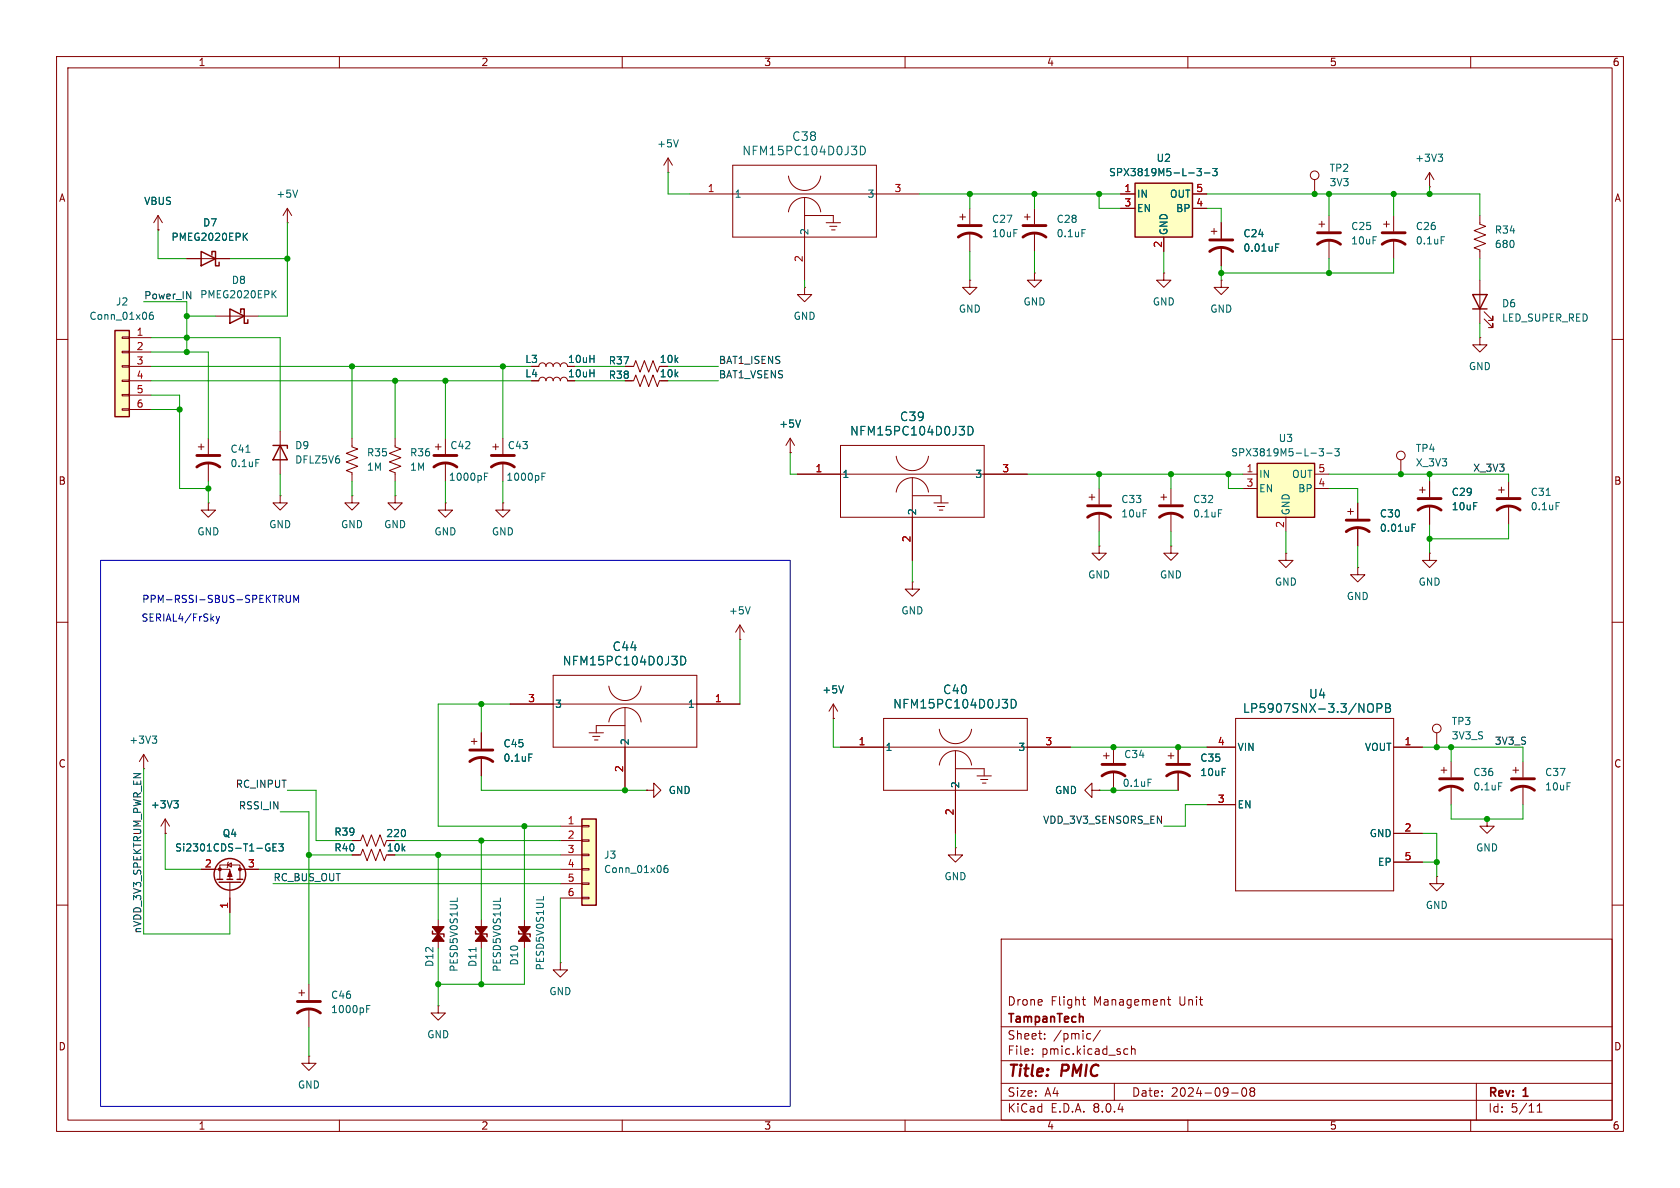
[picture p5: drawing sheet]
<svg xmlns="http://www.w3.org/2000/svg" width="297mm" height="210mm" viewBox="0 0 297 210" stroke-linecap="round" stroke-linejoin="round" font-family="sans-serif">
<g fill="none" stroke="#840000" stroke-width=".18">
<path d="M10 10h277v190h-277zM12 12h273v186h-273zM60 10v2M110 10v2M160 10v2M210 10v2M260 10v2M27.9 38.1l-.7 1.3M27.9 38.1v2.5M27.9 38.1l.8 1.3M50.8 39.4h.1M50.8 36.8l-.8 1.3"/>
<path d="M50.8 36.8v2.6M50.8 36.8l.8 1.3M169.7 38.4h1M170.2 37.8v1.1M171.4 36.8v2.8M181.1 38.4h1M181.6 37.8v1.1M182.9 36.8v2.8M232.4 31.8v2.5M252.7 33h.1M252.7 30.5l-.7 1.3M252.7 30.5v2.5"/>
<path d="M252.7 30.5l.8 1.3M10 60h2M27.9 40.6h.1M33 45.7h7.6M38.1 55.9h7.6M171.4 49.5v1.3h1.3l-1.3 1.3-1.2-1.3h1.2M171.4 49.5h.1M171.4 41.1v3.4M182.9 48.3v1.2h1.2l-1.2 1.3-1.3-1.3h1.3M182.9 48.3h.1M182.9 41.1v3.4M261.6 59.7v1.3h1.3l-1.3 1.2-1.3-1.2h1.3"/>
<path d="M261.6 59.7h.1M261.6 49.5v7.7M262.4 56.4l1.5 1.5v-.7v.7h-.8M262.4 55.1l1.5 1.5v-.7v.7h-.8M285 60h2M35.1 79h1M35.6 78.5v1M36.8 77.5v2.8M49.5 76.2v7.6M62.2 77.5v1.5l1 .4-2 .7 2 .8-2 .8 2 .7-2 .8 1 .4v1.5M69.8 77.5v1.5l1.1 .4-2.1 .7 2.1 .8-2.1 .8 2.1 .7-2.1 .8 1 .4v1.5M77 79h1"/>
<path d="M77.5 78.5v1M78.7 77.5v2.8M110.5 67.3h1.5l.4-1 .8 2 .7-2 .8 2 .7-2 .8 2 .4-1M139.7 77.5l-.8 1.2M139.7 77.5v2.5M139.7 77.5l.8 1.2M148.6 78.7h25.4v12.7h-25.4zM36.8 88.9v1.3h1.3l-1.3 1.2-1.2-1.2h1.2M36.8 88.9h.1M36.8 81.8v3.3M49.5 87.6v1.3h1.3l-1.3 1.3-1.2-1.3h1.2M49.5 87.6h.1"/>
<path d="M62.2 87.6v1.3h1.3l-1.3 1.3-1.2-1.3h1.2M62.2 87.6h.1M69.8 87.6v1.3h1.3l-1.3 1.3-1.2-1.3h1.2M69.8 87.6h.1M78.7 88.9v1.3h1.3l-1.3 1.2-1.2-1.2h1.2M78.7 88.9h.1M78.7 81.8v3.3M88.9 88.9v1.3h1.3l-1.3 1.2-1.3-1.2h1.3M88.9 88.9h.1M139.7 80h.1M141 83.8h40.6M158.4 80.6a2.87 2.87 0 0 0 2.9 2.6 2.87 2.87 0 0 0 2.8-2.6"/>
<path d="M158.4 87a2.87 2.87 0 0 1 2.9-2.6 2.87 2.87 0 0 1 2.8 2.6M161.3 84.5v14.6M161.3 87.6h5.1v1.3M165.1 88.9h2.5M165.7 89.5h1.3M166.1 90.2h.6M192.5 87.9h1M193 87.4v1M194.3 96.5v1.3h1.3l-1.3 1.3-1.3-1.3h1.3M194.3 96.5h.1M194.3 86.4v2.8M194.3 90.7v3.3"/>
<path d="M207 96.5v1.3h1.3l-1.3 1.3-1.3-1.3h1.3M207 96.5h.1M10 110h2M161.3 102.9v1.2h1.3l-1.3 1.3-1.3-1.3h1.3M161.3 102.9h.1M285 110h2M148.6 132.1h40.6M156.2 127h25.4v12.7h-25.4zM166.1 128.9a2.87 2.87 0 0 0 2.8 2.6 2.87 2.87 0 0 0 2.9-2.6M166.1 135.3a2.87 2.87 0 0 1 2.8-2.6 2.87 2.87 0 0 1 2.9 2.6M168.9 132.7v14.6M168.9 135.9h5.1v1.3"/>
<path d="M172.7 137.2h2.6M173.4 137.8h1.2M173.7 138.4h.6M193 139.7v-1.3l-1.2 1.3 1.2 1.3v-1.3h1.3M194.3 139.7h.1M195.1 133.6h1M195.6 133.1v1M196.8 132.1v2.8M196.8 136.4v3.3M206.5 133.6h1M207 133.1v1M208.3 132.1v2.8"/>
<path d="M208.3 136.4v3.3M10 160h2M168.9 149.9v1.2h1.3l-1.3 1.3-1.3-1.3h1.3M168.9 149.9h.1M285 160h2M77.5 162.6v5M85.1 162.6v5M92.7 162.6v5M177 166h108v32h-108zM191.3 176.7h.6M191.5 176.2v1.3l.4 .2M206.4 176.7h.6"/>
<path d="M206.6 176.2v1.3l.4 .2M60 198v2M110 198v2M160 198v2M177 194.5h108M177 191.5h108M177 187.5h108M177 181.5h108M182.5 186.3v.1M182.5 185.5v.1M184.7 183.6v.1M184.7 182.8v.1"/>
<path d="M192.4 182.7l.4 .1M192.8 183.6l-.4 .1M194.5 182.1l-1.3 2M197 191.5v3M199 185.4l.4 .1M199.4 186.3l-.4 .1M200 185.5l.2-.1 .4 .1 .1 .9M200 184.9v1.5M210 198v2M217.7 193.2h1.2M219.7 192.4l.2-.1a.81 .81 0 0 1 .6 .6 .81 .81 0 0 1-.3 .8l-.2 .1a.81 .81 0 0 1-.3-1.4zM221.2 192.9l-.2-.2 .2-.4 .5 .1 .1 .2-.3 .3"/>
<path d="M221.2 192.9l-.2 .3v.3l.2 .3 .5-.1 .1-.2-.1-.4-.2-.2M221.2 192.9h.3M260 198v2M261 191.5v6.5M271.7 196.6h.9M271.7 195.5l.5-.4v1.5"/>
<circle cx="232.4" cy="31" r=".76"/>
</g>
<path d="M191.4 179.8l.1 .9" fill="none" stroke="#840000" stroke-width=".3"/>
<g fill="none" stroke="#006464" stroke-width=".18">
<path d="M52.6 33.6l-.4 1.3M254.2 27.2h.8l-.4 .5M254.8 27.7l.2 .3v.3l-.2 .2M43.2 41.8l.5 .7M43.7 41.2l-.7 .7M48.3 51.9l.5 .7M48.8 51.4l-.7 .7M191.3 40.6h.6M43.5 80h.7M141.5 74.2l-.4 1.3M171.2 75.4a.77 .77 0 0 1 .8 .7 .77 .77 0 0 1-.8 .8zM45.2 81.2h.6"/>
<path d="M85.6 84.2h.5M85.6 83.6h.7M178.8 123.6a.77 .77 0 0 1 .9 .8 .77 .77 0 0 1-.9 .8zM203 137.7h.6M80.8 158.7v.6M88.5 158.7v.6M96.1 158.5v.6M84.1 167.5v.7"/>
</g>
<g fill="none" stroke="#840000" stroke-width=".51">
<path d="M169.4 39.9h4.1M180.8 39.9h4.1M169.4 41.9a3.3 3.3 0 0 1 4.1 0M180.8 41.9a3.3 3.3 0 0 1 4.1 0M34.8 82.6a3.3 3.3 0 0 1 4.1 0M34.8 80.5h4.1M76.7 82.6a3.3 3.3 0 0 1 4.1 0M76.7 80.5h4.1M192.3 91.4a3.3 3.3 0 0 1 4 0M192.3 89.4h4M194.8 137.2a3.3 3.3 0 0 1 4.1 0M194.8 135.1h4.1"/>
<path d="M206.2 137.2a3.3 3.3 0 0 1 4.1 0M206.2 135.1h4.1"/>
</g>
<path d="M35.6 44.5l2.5 1.2-2.5 1.3zM37.5 45.1v-.6h.6v2.5h.6v-.6M40.6 54.6l2.6 1.3-2.6 1.3zM42.5 55.2v-.6h.7v2.6h.6v-.7M260.3 52.1h2.6l-1.3 2.5zM260.3 54.6h2.6M48.3 78.7h2.5v.5M49.5 78.7l1.3 2.6h-2.5zM76.5 164.6v.5h2v.5M84.1 164.6v.5h2v.5M91.7 164.6v.5h2v.5" fill="none" stroke="#840000" stroke-width=".25"/>
<g fill="#840000" stroke="#840000" stroke-width=".25">
<path d="M92.7 165.1l1 1.3h-2z"/>
<path d="M91.7 163.8h2l-1 1.3z"/>
<path d="M77.5 165.1l1 1.3h-2z"/>
<path d="M76.5 163.8h2l-1 1.3z"/>
<path d="M85.1 165.1l1 1.3h-2z"/>
<path d="M84.1 163.8h2l-1 1.3z"/>
</g>
<path d="M20.3 58.4h2.6v15.3h-2.6z" fill="#ffffc2"/>
<g fill="none" stroke="#840000" stroke-width=".18">
<path d="M215.9 39.4v2.8M233.2 39.6h1M233.7 39.1v1M234.9 38.1v2.8M244.6 39.6h1M245.1 39.1v1M246.4 38.1v2.8M261.6 38.1v1.5l1 .4-2 .8 2 .7-2 .8 2 .8-2 .7 1 .4v1.5M21.6 59.6h1.3v.2h-1.3zM22.9 59.7h3.8M205.7 48.3v1.2h1.3l-1.3 1.3-1.2-1.3h1.2M205.7 48.3h.1"/>
<path d="M214.1 40.9h1M214.6 40.4v1M215.9 49.5v1.3h1.3l-1.3 1.3-1.3-1.3h1.3M215.9 49.5h.1M215.9 43.7v3.3M234.9 42.4v3.3M246.4 42.4v3.3M21.6 72.3h1.3v.2h-1.3zM21.6 69.7h1.3v.3h-1.3zM21.6 67.2h1.3v.2h-1.3zM21.6 64.6h1.3v.3h-1.3zM21.6 62.1h1.3v.3h-1.3z"/>
<path d="M22.9 62.2h3.8M22.9 64.8h3.8M22.9 67.3h3.8M22.9 69.9h3.8M22.9 72.4h3.8M205.2 87.9h1M205.7 87.4v1M207 86.4v2.8M207 90.7v3.3M97.8 119.4h25.4v12.7h-25.4zM83.3 131.1h1M83.8 130.6v1"/>
<path d="M85.1 129.5v2.8M85.1 133.9v3.3M90.2 124.5h40.6M104.1 129.5h2.6M104.8 130.2h1.2M105.1 130.8h.6M107.6 121.3a2.87 2.87 0 0 0 2.9 2.5 2.87 2.87 0 0 0 2.8-2.5M107.6 127.6a2.87 2.87 0 0 1 2.9-2.5 2.87 2.87 0 0 1 2.8 2.5M110.5 125.1v14.6M110.5 128.3h-5.1v1.2M114.3 139.7h1.3v-1.3l1.2 1.3-1.2 1.3v-1.3M114.3 139.7h.1"/>
<path d="M62.2 151.1h1.6l.3-1 .8 2 .8-2 .7 2 .8-2 .7 2 .4-1"/>
</g>
<path d="M20.3 58.4h2.6v15.3h-2.6z" fill="none" stroke="#840000" stroke-width=".25"/>
<path d="M27 55.2l-.4 .1a.86 .86 0 0 0 0 1.2l.5-.2v-.4l-.2-.2h-.4l-.1 .2M225.5 43.7h.4M225.5 43.1h.6M254.8 41.9h.6M215.4 90.1h.6M120.4 116a.77 .77 0 0 1 .8 .8 .77 .77 0 0 1-.8 .7zM93.5 133.3h.6" fill="none" stroke="#006464" stroke-width=".18"/>
<path d="M213.9 44.5a3.3 3.3 0 0 1 4 0M213.9 42.4h4M232.9 43.2a3.3 3.3 0 0 1 4.1 0M232.9 41.1h4.1M244.3 43.2a3.3 3.3 0 0 1 4.1 0M244.3 41.1h4.1M205 91.4a3.3 3.3 0 0 1 4 0M205 89.4h4M83.1 134.6a3.3 3.3 0 0 1 4 0M83.1 132.6h4" fill="none" stroke="#840000" stroke-width=".51"/>
<path d="M200.7 32.4h10.1v9.5h-10.1z" fill="#ffffc2"/>
<g fill="none" stroke="#840000" stroke-width=".25">
<path d="M200.7 32.4h10.1v9.5h-10.1zM38.4 155.4h1M38.7 156h3.8M40.1 155.4h1M41.9 155.4h1"/>
<circle cx="40.6" cy="154.6" r="2.79"/>
</g>
<g fill="none" stroke="#840000" stroke-width=".18">
<path d="M198.1 34.3h2.6M198.1 36.8h2.6M210.8 34.3h2.6M210.8 36.8h2.6M205.7 41.9v2.6M227.3 97.8v1.3h1.3l-1.3 1.2-1.2-1.2h1.2M227.3 97.8h.1M238.3 90.4h1M238.8 89.9v1M240 88.9v2.8M240 93.2v3.3M247.6 81.3v2.5"/>
<path d="M251 86.6h1M251.5 86.1v1M252.7 85.1v2.8M252.7 89.4v3.3M264.9 86.6h1M265.4 86.1v1M266.7 85.1v2.8M266.7 89.4v3.3M240 100.3v1.3h1.3l-1.3 1.3-1.2-1.3h1.2M240 100.3h.1M25.4 135.9h.1M25.4 133.4l-.8 1.2"/>
<path d="M25.4 133.4v2.5M25.4 133.4l.8 1.2M147.3 127h.1M147.3 124.5l-.7 1.2M147.3 124.5v2.5M147.3 124.5l.8 1.2M213.4 132.1h5M218.4 127h28v30.5h-28zM246.4 132.1h5.1M35.6 153.7h5v1.7M38.9 155.4v-2.5h3.5v2.5M40.3 152.9l.6-.4v.8z"/>
<path d="M40.4 152.4l-.1 .1v.8l-.2 .1M40.6 156v5.3M42.4 153.7h3.3M62.2 148.6h1.6l.3-1 .8 2 .8-2 .7 2 .8-2 .7 2 .4-1M213.4 142.2h5M246.4 147.3h5.1M246.4 152.4h5.1M254 154.9v1.3h1.3l-1.3 1.3-1.3-1.3h1.3M254 154.9h.1M262.9 144.8v1.3h1.3l-1.3 1.2-1.3-1.2h1.3M262.9 144.8h.1M52.8 175.5h1"/>
<path d="M53.3 175v1M54.6 174v2.8M54.6 178.3v3.3M77.5 177.8v1.3h1.2l-1.2 1.2-1.3-1.2h1.3M77.5 177.8h.1M99.1 170.2v1.3h1.2l-1.2 1.2-1.3-1.2h1.3M99.1 170.2h.1"/>
<circle cx="247.6" cy="80.5" r=".76"/>
</g>
<g fill="none" stroke="#006464" stroke-width=".18">
<path d="M211.6 29.8h.8l-.4 .5 .3 .1v.5l-.1 .2-.6-.2M212.9 30.6h1M214.4 29.8h.8l-.4 .5 .3 .1v.5l-.2 .2-.5-.2M249.6 93.3h.5M249.6 92.7h.6M273.3 87.6h.8M275.1 88.8h.6M26.9 130.1h.8l-.4 .5M27.5 130.6l.2 .2v.3l-.2 .3M149.1 121.2l-.4 1.3M242.1 124.4a.51 .51 0 0 1 .7 .5v.5a.51 .51 0 0 1-.7 .5M243.4 125.2l.8-.1 .1-.2-.1-.4-.2-.1h-.6v1.5"/>
<path d="M245 124.4h.5l.2 .1 .1 .3-.3 .3a.41 .41 0 0 1 .4 .4 .41 .41 0 0 1-.4 .4h-.5zM245 125.1h.5M47.4 149.2h.3M47.5 149.9h.2v.4l-.3 .1M48.3 149.8h.4M48.9 149.2h-.6v1.2h.6M49.3 149.2h.8l-.4 .5 .3 .1v.5l-.2 .1-.5-.1M64.8 178.3h.4M64.8 177.7h.6"/>
</g>
<path d="M238 94a3.3 3.3 0 0 1 4.1 0M238 91.9h4.1M250.7 90.2a3.3 3.3 0 0 1 4.1 0M250.7 88.1h4.1M264.7 90.2a3.3 3.3 0 0 1 4 0M264.7 88.1h4M52.6 179.1a3.3 3.3 0 0 1 4 0M52.6 177h4" fill="none" stroke="#840000" stroke-width=".51"/>
<g fill="#840000" stroke="#840000" stroke-width=".18">
<path d="M40.6 153.9l.4 1h-.7z"/>
<circle cx="38.9" cy="153.7" r=".25"/>
<circle cx="42.4" cy="153.7" r=".25"/>
</g>
<path d="M222.2 81.9h10.2v9.5h-10.2z" fill="#ffffc2"/>
<path d="M222.2 81.9h10.2v9.5h-10.2z" fill="none" stroke="#840000" stroke-width=".25"/>
<g fill="none" stroke="#840000" stroke-width=".18">
<path d="M219.7 83.8h2.5M219.7 86.4h2.5M227.3 91.4v2.6M232.4 83.8h2.5M232.4 86.4h2.5M254.8 136.1h1M255.3 135.6v1.1M256.5 134.6v2.8M256.5 138.9v3.3M267.5 136.1h1M268 135.6v1.1M269.2 134.6v2.8"/>
<path d="M269.2 138.9v3.3"/>
</g>
<path d="M233.2 79.3h.8l-.4 .5 .3 .1v.6l-.2 .1-.5-.1M236 79.3h.8l-.5 .5 .4 .1v.6l-.2 .1-.5-.1M234.5 80.1h1M264.9 138.4h.6" fill="none" stroke="#006464" stroke-width=".18"/>
<path d="M254.5 139.7a3.3 3.3 0 0 1 4.1 0M254.5 137.7h4.1M267.2 139.7a3.3 3.3 0 0 1 4.1 0M267.2 137.7h4.1" fill="none" stroke="#840000" stroke-width=".51"/>
<path d="M102.9 144.8h2.5v15.2h-2.5z" fill="#ffffc2"/>
<g fill="none" stroke="#840000" stroke-width=".18">
<path d="M118.1 30.5h.1M118.1 27.9l-.8 1.3M118.1 27.9v2.6M118.1 27.9l.8 1.3M121.9 34.3h40.7M129.5 29.2h25.4v12.7h-25.4zM139.4 31.1a2.87 2.87 0 0 0 2.8 2.6 2.87 2.87 0 0 0 2.9-2.6M139.4 37.5a2.87 2.87 0 0 1 2.8-2.6 2.87 2.87 0 0 1 2.9 2.6M142.2 34.9v14.6M142.2 38.1h5.1v1.3M146 39.4h2.6M198.1 34.3h2.6"/>
<path d="M198.1 36.8h2.6M210.8 34.3h2.6M210.8 36.8h2.6M215.9 39.4v2.8M27.9 40.6h.1M33 45.7h2.6M38.1 45.7h2.5M142.2 50.8v1.3h1.3l-1.3 1.2-1.2-1.2h1.2M142.2 50.8h.1M146.7 40h1.3M147 40.6h.6M205.7 41.9v2.6"/>
<path d="M215.9 43.7v3.3M87.1 79h1M87.6 78.5v1M88.9 77.5v2.8M95.2 67.3a.64 .64 0 0 1 .7-.6 .64 .64 0 0 1 .6 .6 .64 .64 0 0 1 .7-.6 .64 .64 0 0 1 .6 .6 .64 .64 0 0 1 .6-.6 .64 .64 0 0 1 .7 .6 .64 .64 0 0 1 .6-.6 .64 .64 0 0 1 .6 .6M95.2 64.8a.64 .64 0 0 1 .7-.7 .64 .64 0 0 1 .6 .7 .64 .64 0 0 1 .7-.7 .64 .64 0 0 1 .6 .7 .64 .64 0 0 1 .6-.7 .64 .64 0 0 1 .7 .7 .64 .64 0 0 1 .6-.7 .64 .64 0 0 1 .6 .7M110.5 64.8h1.5l.4-1 .8 2 .7-2 .8 2 .7-2 .8 2 .4-1M110.5 67.3h1.3M88.9 81.8v3.3M139.7 80h.1M141 83.8h7.6M161.3 91.4v7.7"/>
<path d="M174 83.8h7.6M240 88.9v2.8M240 93.2v3.3M252.7 97.8v1.3h1.3l-1.3 1.2-1.2-1.2h1.2M252.7 97.8h.1M252.7 85.1v2.8M252.7 89.4v3.3M130.8 113h.1M130.8 110.5l-.8 1.3M130.8 110.5v2.5M130.8 110.5l.8 1.3M85.1 129.5v2.8"/>
<path d="M85.1 133.9v3.3M90.2 124.5h7.6M110.5 132.1v7.6M114.3 139.7h.1M123.2 124.5h7.6M147.3 127h.1M148.6 132.1h7.6M168.9 139.7v7.6M181.6 132.1h7.6M194.3 139.7h.1M208.3 132.1v2.8M208.3 136.4v3.3"/>
<path d="M213.4 132.1h5M246.4 132.1h5.1M254 129.5v2.6M29.2 147.3h.1M29.2 144.8l-.8 1.3M29.2 144.8v2.5M29.2 144.8l.8 1.3M35.6 153.7h2.5M40.6 158.8v2.5M43.2 153.7h2.5M62.2 148.6h1.3M62.2 151.1h1.3"/>
<path d="M99.1 146.1h3.8M99.1 148.6h3.8M99.1 151.1h3.8M99.1 153.7h3.8M99.1 156.2h3.8M99.1 158.8h3.8M102.9 158.6h1.2v.3h-1.2zM102.9 156.1h1.2v.2h-1.2zM102.9 153.5h1.2v.3h-1.2zM102.9 151h1.2v.3h-1.2zM102.9 148.5h1.2v.2h-1.2zM102.9 145.9h1.2v.3h-1.2z"/>
<path d="M213.4 142.2h5M246.4 147.3h5.1M246.4 152.4h5.1M54.6 186.7v1.3h1.3l-1.3 1.2-1.3-1.2h1.3M54.6 186.7h.1"/>
<circle cx="254" cy="128.8" r=".76"/>
</g>
<path d="M102.9 144.8h2.5v15.2h-2.5z" fill="none" stroke="#840000" stroke-width=".25"/>
<g fill="none" stroke="#006464" stroke-width=".18">
<path d="M119.9 24.7l-.4 1.3M152.1 25.8a.77 .77 0 0 1 .9 .8 .77 .77 0 0 1-.9 .8zM211.6 29.8h.8l-.4 .5 .3 .1v.5l-.1 .2-.6-.2M212.9 30.6h1M214.4 29.8h.8l-.4 .5 .3 .1v.5l-.2 .2-.5-.2M43.2 41.8l.5 .7M43.7 41.2l-.7 .7M225.5 43.7h.4M225.5 43.1h.6M141.5 74.2l-.4 1.3M171.2 75.4a.77 .77 0 0 1 .8 .7 .77 .77 0 0 1-.8 .8zM95.8 84.2h.4"/>
<path d="M95.8 83.6h.6M249.6 93.3h.5M249.6 92.7h.6M120.4 116a.77 .77 0 0 1 .8 .8 .77 .77 0 0 1-.8 .7zM132.6 107.3l-.4 1.2M93.5 133.3h.6M149.1 121.2l-.4 1.3M178.8 123.6a.77 .77 0 0 1 .9 .8 .77 .77 0 0 1-.9 .8zM242.1 124.4a.51 .51 0 0 1 .7 .5v.5a.51 .51 0 0 1-.7 .5M243.4 125.2l.8-.1 .1-.2-.1-.4-.2-.1h-.6v1.5M245 124.4h.5l.2 .1 .1 .3-.3 .3a.41 .41 0 0 1 .4 .4 .41 .41 0 0 1-.4 .4h-.5zM245 125.1h.5"/>
<path d="M30.7 141.5h.8l-.4 .5M31.3 142l.2 .3v.3l-.2 .2M47.4 149.2h.3M47.5 149.9h.2v.4l-.3 .1M48.3 149.8h.4M48.9 149.2h-.6v1.2h.6M49.3 149.2h.8l-.4 .5 .3 .1v.5l-.2 .1-.5-.1M118 153h-.4a.86 .86 0 0 0 0 1.2l.4-.1 .1-.4-.2-.2h-.3l-.2 .2"/>
</g>
<path d="M86.9 82.6a3.3 3.3 0 0 1 4 0M86.9 80.5h4" fill="none" stroke="#840000" stroke-width=".51"/>
<path d="M33 51.6l.7 1.2v-1.2" fill="none" stroke="#0f0f0f" stroke-width=".18"/>
<path d="M17.8 99.1h121.9v96.5h-121.9zM38.2 109l.3 .8M38.5 109.8l-.3 .4M38.8 109l-.3 .8M49.6 105.9l.5 .6M49.8 105.2l.3 .3-.1 .3-.2 .1M50.6 105.2v1.1l.2 .2h.3l.2-.2v-1.1M51.9 106.5v-1.3l.5 .9 .4-.9v1.3" fill="none" stroke="#0000c2" stroke-width=".18"/>
<g fill="none" stroke="#009600" stroke-width=".18">
<path d="M50.8 39.4v16.5h-5.1M118.1 30.5v3.8h3.8M162.6 34.3h35.5M171.4 34.3v2.5M182.9 34.3v2.5M194.3 34.3v2.5h3.8M213.4 34.3h48.2v3.8M213.4 36.8h2.5v2.6M234.9 34.3v3.8M246.4 34.3v3.8M252.7 33v1.3M25.4 53.3h7.6v8.9"/>
<path d="M26.7 59.7h22.8v16.5M27.9 40.6v5.1h5.1M33 55.9h5.1M40.6 45.7h10.2M142.2 49.5v1.3M171.4 44.5v5M182.9 44.5v3.8M205.7 44.5v3.8M215.9 47v2.5M234.9 45.7v2.6M246.4 45.7v2.6h-30.5M261.6 45.7v3.8"/>
<path d="M261.6 57.2v2.5M26.7 67.3h67.3M26.7 64.8h67.3M26.7 69.9h5v16.5h5.1M26.7 72.4h5M26.7 62.2h10.1v15.3M62.2 64.8v12.7M69.8 67.3v10.2M78.7 67.3v10.2M88.9 64.8v12.7M101.6 67.3h8.9M101.6 64.8h8.9"/>
<path d="M118.1 67.3h8.9M118.1 64.8h8.9M36.8 85.1v3.8M49.5 83.8v3.8M62.2 85.1v2.5M69.8 85.1v2.5M78.7 85.1v3.8M88.9 85.1v3.8M139.7 80v3.8h1.3M161.3 99.1v3.8M181.6 83.8h38.1M194.3 83.8v2.6"/>
<path d="M194.3 94v2.5M207 83.8v2.6M207 94v2.5M217.2 83.8v2.6h2.5M227.3 94v3.8M234.9 83.8h31.8v1.3M234.9 86.4h5.1v2.5M240 96.5v3.8M252.7 83.8v1.3M252.7 92.7v5.1M266.7 92.7v2.6h-14M130.8 113v11.5"/>
<path d="M25.4 135.9v29.2h15.2v-3.8M50.8 139.7h5.1v8.9h6.3M85.1 137.2v2.5h29.2M85.1 124.5v5M90.2 124.5h-12.7v21.6h21.6M147.3 127v5.1h1.3M189.2 132.1h24.2M194.3 139.7h14M251.5 132.1h17.7v2.5M256.5 132.1v2.5M29.2 147.3v6.4h6.4M45.7 153.7h53.4"/>
<path d="M48.3 156.2h50.8M49.5 143.5h5.1v30.5M54.6 151.1h7.6M69.8 151.1h29.3M69.8 148.6h29.3M77.5 151.1v11.5M85.1 148.6v14M92.7 146.1v16.5M99.1 158.8v11.4M168.9 147.3v2.6M213.4 142.2h-3.9v3.9h-3.8M251.5 147.3h2.5v7.6"/>
<path d="M251.5 152.4h2.5M256.5 142.2v2.6h12.7v-2.6M77.5 167.6v10.2M85.1 167.6v6.4M92.7 167.6v6.4h-15.2M54.6 181.6v5.1"/>
</g>
<g fill="#009600" stroke="#009600" stroke-width=".18">
<circle cx="252.7" cy="95.3" r=".46"/>
<circle cx="256.5" cy="132.1" r=".46"/>
<circle cx="254" cy="152.4" r=".46"/>
<circle cx="254" cy="132.1" r=".46"/>
<circle cx="262.9" cy="144.8" r=".46"/>
<circle cx="252.7" cy="83.8" r=".46"/>
<circle cx="215.9" cy="48.3" r=".46"/>
<circle cx="194.3" cy="83.8" r=".46"/>
<circle cx="217.2" cy="83.8" r=".46"/>
<circle cx="207" cy="83.8" r=".46"/>
<circle cx="171.4" cy="34.3" r=".46"/>
<circle cx="182.9" cy="34.3" r=".46"/>
<circle cx="208.3" cy="132.1" r=".46"/>
<circle cx="196.8" cy="139.7" r=".46"/>
<circle cx="196.8" cy="132.1" r=".46"/>
<circle cx="246.4" cy="34.3" r=".46"/>
<circle cx="252.7" cy="34.3" r=".46"/>
<circle cx="234.9" cy="48.3" r=".46"/>
<circle cx="247.6" cy="83.8" r=".46"/>
<circle cx="232.4" cy="34.3" r=".46"/>
<circle cx="234.9" cy="34.3" r=".46"/>
<circle cx="194.3" cy="34.3" r=".46"/>
<circle cx="33" cy="55.9" r=".46"/>
<circle cx="31.7" cy="72.4" r=".46"/>
<circle cx="33" cy="59.7" r=".46"/>
<circle cx="33" cy="62.2" r=".46"/>
<circle cx="36.8" cy="86.4" r=".46"/>
<circle cx="50.8" cy="45.7" r=".46"/>
<circle cx="85.1" cy="124.5" r=".46"/>
<circle cx="110.5" cy="139.7" r=".46"/>
<circle cx="92.7" cy="146.1" r=".46"/>
<circle cx="54.6" cy="151.1" r=".46"/>
<circle cx="77.5" cy="151.1" r=".46"/>
<circle cx="85.1" cy="174" r=".46"/>
<circle cx="77.5" cy="174" r=".46"/>
<circle cx="85.1" cy="148.6" r=".46"/>
<circle cx="78.7" cy="67.3" r=".46"/>
<circle cx="69.8" cy="67.3" r=".46"/>
<circle cx="88.9" cy="64.8" r=".46"/>
<circle cx="62.2" cy="64.8" r=".46"/>
</g>
<g font-size="2.8" fill="#840000">
<text x="178" y="190.9">Title:</text>
<text x="187.7" y="190.9">PMIC</text>
</g>
<g font-size="2.1" fill="#006464">
<text x="131.1" y="27.7">NFM15PC104D0J3D</text>
<text x="140" y="25.1">C38</text>
<text x="150.2" y="77.2">NFM15PC104D0J3D</text>
<text x="159" y="74.7">C39</text>
<text x="99.4" y="117.8">NFM15PC104D0J3D</text>
<text x="108.2" y="115.3">C44</text>
<text x="157.8" y="125.5">NFM15PC104D0J3D</text>
<text x="166.6" y="122.9">C40</text>
<text x="231.3" y="123.7">U4</text>
<text x="219.6" y="126.2">LP5907SNX-3.3/NOPB</text>
</g>
<g font-size="2.1" fill="#840000">
<text x="178" y="178">Drone</text>
<text x="185.7" y="178">Flight</text>
<text x="193.4" y="178">Management</text>
<text x="208.6" y="178">Unit</text>
<text x="178" y="184">Sheet:</text>
<text x="178" y="181.2">TampanTech</text>
<text x="186.2" y="184">/pmic/</text>
<text x="178" y="186.7">File:</text>
<text x="184.1" y="186.7">pmic.kicad_sch</text>
<text x="178" y="196.9">KiCad</text>
<text x="178" y="194.1">Size:</text>
<text x="184.7" y="194.1">A4</text>
<text x="185.7" y="196.9">E.D.A.</text>
<text x="193.3" y="196.9">8.0.4</text>
<text x="200" y="194.1">Date:</text>
<text x="207" y="194.1">2024-09-08</text>
<text x="263" y="194.3">Rev:</text>
<text x="263" y="196.9">Id:</text>
<text x="267.1" y="196.9">5/11</text>
<text x="269.4" y="194.3">1</text>
</g>
<g font-size="1.8" fill="#840000">
<text x="35" y="11.9">1</text>
<text x="85" y="11.9">2</text>
<text x="135" y="11.9">3</text>
<text x="185" y="11.9">4</text>
<text x="235" y="11.9">5</text>
<text x="285" y="11.9">6</text>
<text x="10.3" y="35.9">A</text>
<text x="285.3" y="35.9">A</text>
<text x="92.8" y="64.4">L3</text>
<text x="100.3" y="64.4">10uH</text>
<text x="116.5" y="64.4">10k</text>
<text x="92.8" y="66.9">L4</text>
<text x="100.3" y="66.9">10uH</text>
<text x="116.5" y="66.9">10k</text>
<text x="10.3" y="85.9">B</text>
<text x="285.3" y="85.9">B</text>
<text x="10.3" y="135.9">C</text>
<text x="285.3" y="135.9">C</text>
<text x="68.2" y="148.2">220</text>
<text x="68.3" y="150.7">10k</text>
<text x="10.3" y="185.9">D</text>
<text x="285.3" y="185.9">D</text>
<text x="35" y="199.9">1</text>
<text x="85" y="199.9">2</text>
<text x="135" y="199.9">3</text>
<text x="185" y="199.9">4</text>
<text x="235" y="199.9">5</text>
<text x="285" y="199.9">6</text>
</g>
<g font-size="1.8" fill="#006464">
<text x="116.1" y="26.3">+5V</text>
<text x="204.4" y="28.8">U2</text>
<text x="250.1" y="28.8">+3V3</text>
<text x="48.8" y="35.2">+5V</text>
<text x="129.8" y="35.2">1</text>
<text x="153.3" y="35.2">3</text>
<text x="196" y="31.3">SPX3819M5-L-3-3</text>
<text x="200.9" y="35.2">IN</text>
<text x="206.7" y="35.2">OUT</text>
<text x="235" y="30.6">TP2</text>
<text x="235" y="33.1">3V3</text>
<text x="25.4" y="36.4">VBUS</text>
<text x="35.8" y="40.2">D7</text>
<text x="143.1" y="41.7" transform="rotate(-90 143.1 41.7)">2</text>
<text x="175.3" y="39.6">C27</text>
<text x="186.7" y="39.6">C28</text>
<text x="200.9" y="37.7">EN</text>
<text x="206.6" y="41.7" transform="rotate(-90 206.6 41.7)">GND</text>
<text x="207.8" y="37.7">BP</text>
<text x="238.8" y="40.9">C25</text>
<text x="250.2" y="40.9">C26</text>
<text x="264.2" y="41.5">R34</text>
<text x="30.2" y="42.8">PMEG2020EPK</text>
<text x="175.3" y="42.1">10uF</text>
<text x="186.7" y="42.1">0.1uF</text>
<text x="219.7" y="44.7">0.01uF</text>
<text x="219.7" y="42.1">C24</text>
<text x="238.8" y="43.4">10uF</text>
<text x="250.2" y="43.4">0.1uF</text>
<text x="264.2" y="44">680</text>
<text x="35.3" y="52.9">PMEG2020EPK</text>
<text x="40.9" y="50.4">D8</text>
<text x="15.7" y="56.7">Conn_01x06</text>
<text x="20.4" y="54.2">J2</text>
<text x="140.2" y="56.7">GND</text>
<text x="169.4" y="55.5">GND</text>
<text x="180.8" y="54.2">GND</text>
<text x="203.7" y="54.2">GND</text>
<text x="213.9" y="55.5">GND</text>
<text x="265.4" y="54.5">D6</text>
<text x="265.4" y="57.1">LED_SUPER_RED</text>
<text x="107.5" y="64.6">R37</text>
<text x="259.6" y="65.6">GND</text>
<text x="107.5" y="67.2">R38</text>
<text x="137.7" y="75.8">+5V</text>
<text x="40.6" y="80.2">C41</text>
<text x="40.6" y="82.8">0.1uF</text>
<text x="52.1" y="79.6">D9</text>
<text x="52.1" y="82.1">DFLZ5V6</text>
<text x="64.8" y="83.4">1M</text>
<text x="64.8" y="80.9">R35</text>
<text x="72.4" y="83.4">1M</text>
<text x="72.4" y="80.9">R36</text>
<text x="79.5" y="79.6">C42</text>
<text x="89.7" y="79.6">C43</text>
<text x="217.6" y="80.9">SPX3819M5-L-3-3</text>
<text x="226" y="78.3">U3</text>
<text x="250.2" y="80.1">TP4</text>
<text x="250.2" y="82.7">X_3V3</text>
<text x="79.3" y="85.2">1000pF</text>
<text x="89.4" y="85.2">1000pF</text>
<text x="148.8" y="84.7">1</text>
<text x="172.3" y="84.7">3</text>
<text x="198.1" y="89.1">C33</text>
<text x="210.8" y="89.1">C32</text>
<text x="222.5" y="84.7">IN</text>
<text x="222.5" y="87.2">EN</text>
<text x="228.3" y="84.7">OUT</text>
<text x="229.4" y="87.2">BP</text>
<text x="256.6" y="87.9">C29</text>
<text x="270.5" y="87.9">C31</text>
<text x="34.8" y="94.8">GND</text>
<text x="47.5" y="93.6">GND</text>
<text x="60.2" y="93.6">GND</text>
<text x="67.8" y="93.6">GND</text>
<text x="76.7" y="94.8">GND</text>
<text x="86.9" y="94.8">GND</text>
<text x="162.2" y="91.2" transform="rotate(-90 162.2 91.2)">2</text>
<text x="198.1" y="91.7">10uF</text>
<text x="210.8" y="91.7">0.1uF</text>
<text x="228.2" y="91.2" transform="rotate(-90 228.2 91.2)">GND</text>
<text x="243.8" y="94.2">0.01uF</text>
<text x="243.8" y="91.7">C30</text>
<text x="256.6" y="90.4">10uF</text>
<text x="270.5" y="90.4">0.1uF</text>
<text x="192.3" y="102.5">GND</text>
<text x="205" y="102.5">GND</text>
<text x="225.3" y="103.7">GND</text>
<text x="238" y="106.3">GND</text>
<text x="250.7" y="103.7">GND</text>
<text x="128.8" y="108.8">+5V</text>
<text x="159.3" y="108.8">GND</text>
<text x="98" y="125.3">3</text>
<text x="121.5" y="125.3">1</text>
<text x="145.3" y="122.8">+5V</text>
<text x="22.8" y="131.7">+3V3</text>
<text x="111.4" y="131.8" transform="rotate(-90 111.4 131.8)">2</text>
<text x="256.6" y="128.4">TP3</text>
<text x="256.6" y="130.9">3V3_S</text>
<text x="88.9" y="132.3">C45</text>
<text x="88.9" y="134.8">0.1uF</text>
<text x="156.5" y="132.9">1</text>
<text x="179.9" y="132.9">3</text>
<text x="198.6" y="134.2">C34</text>
<text x="212.1" y="134.8">C35</text>
<text x="212.1" y="137.4">10uF</text>
<text x="218.7" y="132.9">VIN</text>
<text x="241.2" y="132.9">VOUT</text>
<text x="260.4" y="137.4">C36</text>
<text x="273.1" y="137.4">C37</text>
<text x="26.6" y="143.1">+3V3</text>
<text x="118.1" y="140.6">GND</text>
<text x="169.8" y="139.4" transform="rotate(-90 169.8 139.4)">2</text>
<text x="186.4" y="140.6">GND</text>
<text x="198.4" y="139.3">0.1uF</text>
<text x="218.7" y="143.1">EN</text>
<text x="260.4" y="139.9">0.1uF</text>
<text x="273.1" y="139.9">10uF</text>
<text x="39.3" y="148.2">Q4</text>
<text x="59" y="147.9">R39</text>
<text x="242.1" y="148.2">GND</text>
<text x="30.9" y="150.7">Si2301CDS-T1-GE3</text>
<text x="59" y="150.7">R40</text>
<text x="106.7" y="152">J3</text>
<text x="106.7" y="154.5">Conn_01x06</text>
<text x="166.9" y="155.8">GND</text>
<text x="243.5" y="153.3">EP</text>
<text x="260.9" y="150.7">GND</text>
<text x="252" y="160.9">GND</text>
<text x="76.8" y="171" transform="rotate(-90 76.8 171)">D12</text>
<text x="81.1" y="171.9" transform="rotate(-90 81.1 171.9)">PESD5V0S1UL</text>
<text x="84.4" y="171" transform="rotate(-90 84.4 171)">D11</text>
<text x="88.7" y="171.9" transform="rotate(-90 88.7 171.9)">PESD5V0S1UL</text>
<text x="91.8" y="170.8" transform="rotate(-90 91.8 170.8)">D10</text>
<text x="96.4" y="171.6" transform="rotate(-90 96.4 171.6)">PESD5V0S1UL</text>
<text x="58.4" y="176.8">C46</text>
<text x="58.4" y="179.3">1000pF</text>
<text x="97" y="176.1">GND</text>
<text x="75.4" y="183.7">GND</text>
<text x="52.6" y="192.6">GND</text>
</g>
<g font-size="1.8" fill="#a90000">
<text x="125" y="34">1</text>
<text x="158" y="34">3</text>
<text x="198.7" y="34">1</text>
<text x="211.4" y="34">5</text>
<text x="198.7" y="36.6">3</text>
<text x="211.4" y="36.6">4</text>
<text x="142" y="46.4" transform="rotate(-90 142 46.4)">2</text>
<text x="205.5" y="43.9" transform="rotate(-90 205.5 43.9)">2</text>
<text x="24.1" y="59.4">1</text>
<text x="24.1" y="62">2</text>
<text x="24.1" y="64.5">3</text>
<text x="24.1" y="67.1">4</text>
<text x="24.1" y="69.6">5</text>
<text x="24.1" y="72.1">6</text>
<text x="144.1" y="83.6">1</text>
<text x="177.1" y="83.6">3</text>
<text x="220.3" y="83.6">1</text>
<text x="233" y="83.6">5</text>
<text x="220.3" y="86.1">3</text>
<text x="233" y="86.1">4</text>
<text x="161" y="96" transform="rotate(-90 161 96)">2</text>
<text x="227.1" y="93.4" transform="rotate(-90 227.1 93.4)">2</text>
<text x="93.3" y="124.2">3</text>
<text x="126.3" y="124.2">1</text>
<text x="151.7" y="131.8">1</text>
<text x="184.7" y="131.8">3</text>
<text x="215.2" y="131.8">4</text>
<text x="248.2" y="131.8">1</text>
<text x="110.2" y="136.6" transform="rotate(-90 110.2 136.6)">2</text>
<text x="215.2" y="142">3</text>
<text x="100.3" y="145.8">1</text>
<text x="100.3" y="148.3">2</text>
<text x="168.7" y="144.2" transform="rotate(-90 168.7 144.2)">2</text>
<text x="248.2" y="147.1">2</text>
<text x="36.1" y="153.4">2</text>
<text x="43.7" y="153.4">3</text>
<text x="100.3" y="150.9">3</text>
<text x="100.3" y="153.4">4</text>
<text x="100.3" y="156">5</text>
<text x="248.2" y="152.1">5</text>
<text x="40.4" y="160.7" transform="rotate(-90 40.4 160.7)">1</text>
<text x="100.3" y="158.5">6</text>
</g>
<g font-size="1.8" fill="#0f0f0f">
<text x="25.4" y="53">Power_IN</text>
<text x="127" y="64.4">BAT1_ISENS</text>
<text x="127" y="67">BAT1_VSENS</text>
<text x="260.3" y="83.5">X_3V3</text>
<text x="264.2" y="131.7">3V3_S</text>
<text x="41.6" y="139.4">RC_INPUT</text>
<text x="42.1" y="143.2">RSSI_IN</text>
<text x="184.3" y="145.7">VDD_3V3_SENSORS_EN</text>
<text x="48.3" y="155.9">RC_BUS_OUT</text>
<text x="25.1" y="165.1" transform="rotate(-90 25.1 165.1)">nVDD_3V3_SPEKTRUM_PWR_EN</text>
</g>
<g font-size="1.8" fill="#0000c2">
<text x="25" y="106.8">PPM-RSSI-SBUS-SPEKTRUM</text>
<text x="24.9" y="110.1">SERIAL4/FrSky</text>
</g>
</svg>
